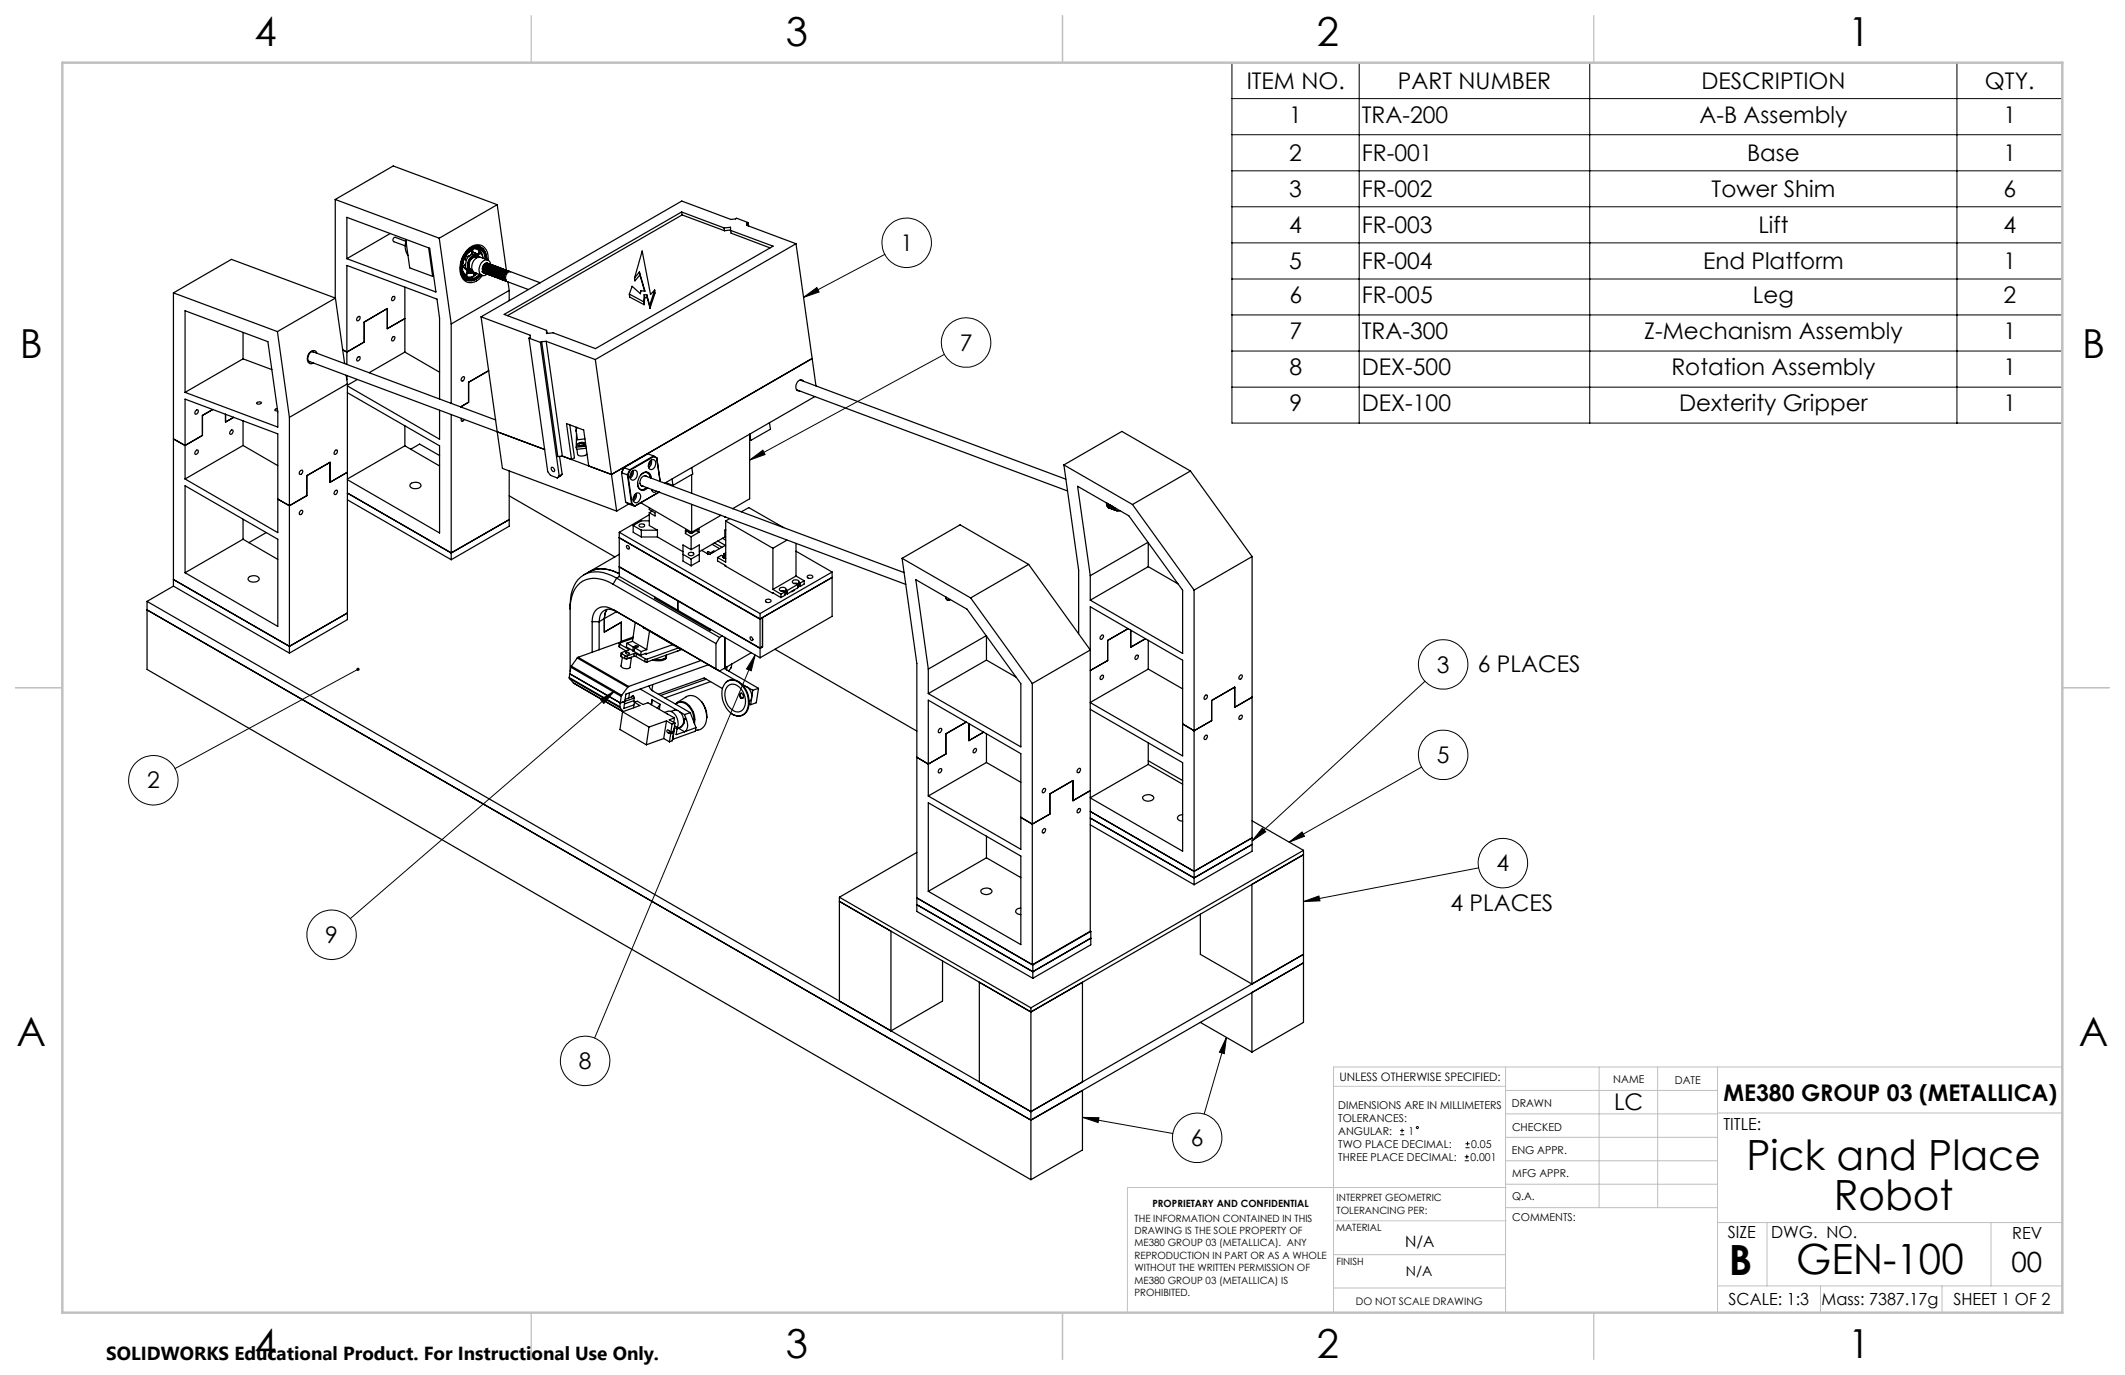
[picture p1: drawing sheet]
<svg xmlns="http://www.w3.org/2000/svg" width="432mm" height="279mm" viewBox="0 0 432 279" stroke-linecap="round" stroke-linejoin="round" font-family="sans-serif">
<g fill="none" stroke="#000" stroke-width=".25">
<path d="M35.2 59.5v59.6M35.2 59.5l21.2 7.9M35.2 59.5l11.8-6.8 21.2 7.9M68.1 40.5l21.2 7.9M68.1 40.5v20.1M68.1 40.5l11.8-6.8 21.1 7.9M70.5 44.2l16.8 6.2 1.3 8.9-18.1-6.7zM79.3 47.4l-8.8 5.2M82.3 58.3v13.2M82.4 48.6l.9 5.8 4.6 1.8M82.5 48.9l-.1 .3a3.2 3.2 0 0 0 .5 2.7M82.5 49l-2.2-.8a.51 .51 0 0 0-.4 .4 .51 .51 0 0 0 .1 .5l2.3 .9"/>
<path d="M87.1 50.4l.8 5.8M88.1 56l-.2 .2M89.3 48.4l2.4 17.4M94 54.1h.1M94.1 54v.1M94.1 55.3l.2 .5M94.1 54.3a.79 .79 0 0 1 .7 .7M94.1 54.3l.4 .3a.72 .72 0 0 1 .4 .7 .72 .72 0 0 1-.5 .7v-.4l-.3-.4M94.1 54.1l-.1 .1M94.1 54.1v.2M94.1 54.3l-.2 .1M94.2 53.1l-.1 .5"/>
<path d="M94.5 52.4a1.04 1.04 0 0 1-.5 1.6M94.5 53.7v.3a1.23 1.23 0 0 0 1.1 1.2M94.5 55.9l-.1 .1M94.5 55.9l.3 .2M94.7 55.8l-.2 .1M94.7 56.3h.1M94.7 56.2l.7 .3M94.8 56.9l.2 .1M94.8 56.1l-.2 .1M94.8 54.9h.2l-.1 .1M94.8 56.9l.1 .1M94.9 55.4h.1"/>
<path d="M94.9 55.5h.1l-.2 .6M94.9 55.4v.1M94.9 57h.1M95 52.1l.3-.1-.6 .9M95.1 50.8a2.02 2.02 0 0 1 2.3-.7 2.02 2.02 0 0 1 1.4 1.8l.1 .8a2.12 2.12 0 0 0-2.5-2.5 4.6 4.6 0 0 0-2.1 6 1.85 1.85 0 0 0 2.9 .2l.5-.5a2.37 2.37 0 0 1-3.2 .8 3.9 3.9 0 0 1-.1-4.9zM95.3 53.8a.95 .95 0 0 0 .7 1.1l-.5-.3M95.4 51.1l-.1 .1M95.6 50.9l-.5 .5M95.7 51.8a1.2 1.2 0 0 1 1.1 .1M95.7 50.8a.93 .93 0 0 1-.1 1.1 .93 .93 0 0 1-1 .2l-.2 .3M95.8 50.8v.4M95.8 51.5h.1"/>
<path d="M95.8 51.2h.1M95.8 51.5l.2 .2M95.9 56.3l-.3 .1M96 51.2l1 .4-.4 .2M96 51.2l1.1 .4h-.2M96 51.2h-.2M96 55.2l.1 .1-.2 .2-.9-.1M96 50.7l.1-.1-.1 .6h-.2M96.1 55.2l.1 .2-.2 .1-1.1-.1M96.3 55.5l-.1-.2 .1 .2a.69 .69 0 0 1-.2 .7 .69 .69 0 0 1-.8 .1l-.5-.1M96.3 55.7h.1M96.5 50.5l.7 .3a.44 .44 0 0 1 0 .8h-.1"/>
<path d="M96.6 55.5l-.4 .4 .1-.2M96.6 55.5h.1M96.6 55.5l-.3 .2M96.7 50.3a2.03 2.03 0 0 1 2 2.4M96.7 52.3l.2 .1-.5-.2-.7 .5M96.8 51.7l.1 .2M96.8 51.7h.1M96.8 51.9h.1M96.9 52.1a1.45 1.45 0 0 0-1.8 1.4 1.23 1.23 0 0 0 .7 1.6M96.9 51.6l.1 .3M96.9 55.6a2.35 2.35 0 0 1-2 .9M96.9 51.9l.4 .3"/>
<path d="M96.9 51.9h.1M97 51.6l.2 .2M97 52.3a1.36 1.36 0 0 0-1.7 1.5 .98 .98 0 0 0 .7 1.2M97 51.8l.4 .4M97 51.8v.1M97.1 51.6h.1M97.1 51.6l.1 .2M97.1 56.3a2.01 2.01 0 0 1-2.3 .3M97.1 51.8h-.1M97.2 50.3a2.22 2.22 0 0 1 1.6 2.4 1.96 1.96 0 0 0-2.6-2.3 4.2 4.2 0 0 0-1.6 6 1.84 1.84 0 0 0 2.6-.1M97.2 52.3a1.16 1.16 0 0 0-1.8 .9 1.27 1.27 0 0 0 .7 1.9M97.3 52.2a1.05 1.05 0 0 0-1.8 .2 2.12 2.12 0 0 0-.1 2.7l.8 .1"/>
<path d="M97.3 50l.2 .1h-.1M97.3 50.8l-.2-.4a2.01 2.01 0 0 1 1 1.6M97.4 50.1a2.65 2.65 0 0 0-2.9 1.4 4.3 4.3 0 0 0-.2 5.1l.6 .4M97.4 50v.1M97.4 50.9l.2 .5-.1 .1zM97.5 55.8a2.05 2.05 0 0 1-3 .5M97.5 51.5l-.3 .3M97.6 55.8l-.4 .5zM97.6 55.8l-.5 .5M97.6 51.5l.4 .3 .2 .7M97.9 55.2l.4 .2M98.2 55.4h.1"/>
<path d="M98.6 52.6a1.86 1.86 0 0 0-1.1-2 1.86 1.86 0 0 0-2.2 .6 3.9 3.9 0 0 0-.7 5 1.92 1.92 0 0 0 2.8-.4M99 55.7a.99 .99 0 0 1-1.1 .3M99 53.5a1.12 1.12 0 0 0-.9 .8 1.12 1.12 0 0 0 .4 1.2h-.1M99 53.4l.1 .1M99.1 52.8l-1.5-.5a1.82 1.82 0 0 0-1.7 2.3l.3 .6 .2 .2 1.5 .6M99.2 53.6l-.1-.1a1.15 1.15 0 0 0-1 .7 1.15 1.15 0 0 0 .3 1.3h.2M99.2 52.9a2.5 2.5 0 0 0-2.4-3.2 4.5 4.5 0 0 0-3.3 4.2 2.77 2.77 0 0 0 1.9 3.5 3.1 3.1 0 0 0 2.6-1.4M99.3 53.6a1.15 1.15 0 0 0-1 .8 1.15 1.15 0 0 0 .5 1.2M99.3 55.8h.1M99.5 53.7l-.1-.1a1.09 1.09 0 0 0-1 .8 1.09 1.09 0 0 0 .5 1.2M99.7 53.7a1.14 1.14 0 0 0-1 .8 1.14 1.14 0 0 0 .4 1.2M99.7 53.7a.99 .99 0 0 0-.9-.9 .99 .99 0 0 0-1 .7 1.75 1.75 0 0 0 .1 2.5"/>
<path d="M99.8 53.8l-.1-.1a1.12 1.12 0 0 0-.9 1.8l.4 .2M99.9 53.8a1.12 1.12 0 0 0-1 .8 1.12 1.12 0 0 0 .4 1.2M99.9 56.1h.1M99.9 53.8h.1M100.1 53.9l-.1-.1a1.1 1.1 0 0 0-1 .6 1.1 1.1 0 0 0 .1 1.2l.4 .2M100.2 56.2h.1M100.3 53.9a1.12 1.12 0 0 0-1.1 .8 1.12 1.12 0 0 0 .5 1.3M100.4 54l-.1-.1a1.07 1.07 0 0 0-1 .9 1.07 1.07 0 0 0 .5 1.2M100.5 54a1.14 1.14 0 0 0-1 .8 1.14 1.14 0 0 0 .4 1.2M100.6 54.1v-.1a1.13 1.13 0 0 0-1 .8 1.13 1.13 0 0 0 .3 1.2l.2 .1M100.8 54.1a1.13 1.13 0 0 0-1 .8 1.13 1.13 0 0 0 .4 1.2M101 54.2a1.07 1.07 0 0 0-1.2 .7 1.07 1.07 0 0 0 .4 1.3h.2"/>
<path d="M101 41.6l-11.7 6.8M101 41.6l1.9 13.4M101.1 54.3a1.11 1.11 0 0 0-1 .8 1.11 1.11 0 0 0 .4 1.2M101.1 54.2v.1M101.2 54.3a1.09 1.09 0 0 0-1.1 .8 1.09 1.09 0 0 0 .6 1.2M101.4 54.4a1.11 1.11 0 0 0-1 .8 1.11 1.11 0 0 0 .4 1.2M101.4 54.3v.1M101.5 54.4a1.15 1.15 0 0 0-1 .7 1.15 1.15 0 0 0 .3 1.3h.2M101.7 54.5a1.12 1.12 0 0 0-1 .8 1.12 1.12 0 0 0 .4 1.2M101.8 54.5a1.09 1.09 0 0 0-1.1 .8 1.09 1.09 0 0 0 .6 1.2M102 54.6a1.14 1.14 0 0 0-1 .8 1.14 1.14 0 0 0 .4 1.2M102 56.8h.1"/>
<path d="M102 54.6h.1M102.1 54.6a1.06 1.06 0 0 0-1.1 .8 1.06 1.06 0 0 0 .6 1.2M102.3 56.9h.1M102.3 54.7a1.14 1.14 0 0 0-1 .8 1.14 1.14 0 0 0 .4 1.2M102.4 54.8v-.1a1.12 1.12 0 0 0-1 .6 1.12 1.12 0 0 0 0 1.2l.4 .2M102.6 57h.1M102.6 54.8a1.12 1.12 0 0 0-1 .8 1.12 1.12 0 0 0 .4 1.2M102.6 56.9l.3 .1a1.19 1.19 0 0 1 .9-1.8l6 2.3M102.7 54.9v-.1a1.07 1.07 0 0 0-1.1 .8 1.07 1.07 0 0 0 .6 1.2M102.8 56.8l-.2 .1M102.9 54.9a1.14 1.14 0 0 0-1 .8 1.14 1.14 0 0 0 .4 1.2M103 55l-.1-.1a1.13 1.13 0 0 0-.9 .8 1.13 1.13 0 0 0 .3 1.2h.1"/>
<path d="M103.2 55a1.13 1.13 0 0 0-1 .8 1.13 1.13 0 0 0 .4 1.2M103.2 55h.1M103.2 57.3l.3 1.7M103.3 55.1v-.1a1.13 1.13 0 0 0-1.1 .8 1.13 1.13 0 0 0 .4 1.2l.1 .1M103.5 59v2.1M103.5 59l-11.8 6.8M103.5 55.1a1.12 1.12 0 0 0-1 .8 1.12 1.12 0 0 0 .4 1.3l4.5 1.6M103.6 55.2l-.1-.1a1.14 1.14 0 0 0-.9 1.8M127.9 59.8l.1 .6 2.9 1.5M127.9 59.8l2.9 1.5M128.9 56.5l1.6-5.5 1.7 8.8 .8-.9M129.9 55.3l1.2 3.9-.9-.1-.1 .6-1.7-1.5-.5 1.6"/>
<path d="M129.9 55.3l-1 1.2M129.9 55.3l.1 .6M130 55.9l-1 1.2-.1-.6M130 55.9l1 3.3M130.9 59.9h.5M130.9 59.9l-.1 1.4M130.9 59.9l.1 .6M131.4 59.9l.6 2.2M131.4 59.9l.1 .6M133 58.9l.1 .6-1 3.1M133 58.9l-1 3.2M138.5 43.1l8.6 3.2"/>
<path d="M138.5 43.1l-36.1 20.8 8.7 3.2M138.5 43.1l.1 .6M138.6 43.7l8.6 3.2M138.6 43.7l-35.5 20.4M147.1 46.3l1.3-.1v.6M147.1 46.3l.1 .6M148.4 46.8l8.7 3.2-36.1 20.8-8.6-3.2-1.3 .2v-.7M148.4 46.7l-1.2 .2M148.4 46.8l.2 .6 7.9 3M151.8 45.4v.4l9.9 3.7M151.8 45.4v.4M152 45.2l-2.3-.9-1.2 .3-10-3.7-40.7 23.5"/>
<path d="M152 45.2l-.2 .2M152 45.2l.1 .7M161.7 49.5l-40.7 23.6M161.7 49.5l4.1 28.9M37.6 63.1l16.8 6.3 2 14.3v3.1l-18.8-7.1zM49.4 72.9l-11.8 6.8M49.4 72.9l5.8 2.2M49.4 67.6v5.3M56.4 67.4l2.4 17.4M62.8 73.4l38.2 14.3M63.6 71.5l37.1 13.8M63.7 71.5a1 1 0 0 0-1.2 1.1l.1 .6 .3 .3"/>
<path d="M64.4 71.8a.81 .81 0 0 0-.7-.6 .81 .81 0 0 0-.8 .5 1.43 1.43 0 0 0 .1 2.2l.7-.1M68.2 60.6l-11.8 6.8M68.2 60.6l1.8 13.3M70.3 76.3l.3 1.7M70.5 74v-20.1l18.3 6.9 .5 3.9v16.4M70.5 76.3v.9M70.6 78v47.9l-11.8 6.8M70.6 78l-11.8 6.8M70.6 79.8l18.7 10.8v17.7l-18.7-10.8M70.6 78.4l18.7 10.9v-5.9M72.6 64.6l.4-.3a.47 .47 0 0 1 .1 .6 .47 .47 0 0 1-.6 .2zM72.6 77.1l-2 1.2"/>
<path d="M72.8 72.5h.2a.45 .45 0 0 1 .1 .6 .45 .45 0 0 1-.6 .1l.1-.4zM79.8 60.4l.2-.2a.45 .45 0 0 1 .2 .6 .45 .45 0 0 1-.6 .2zM79.9 68.4h.1a.47 .47 0 0 1 .2 .6 .47 .47 0 0 1-.6 .2l.1-.5zM82.3 64.7l-3.6 2.1v-4.1l-4.7 2.7v4.1l-3.5 2-.9-.5M82.3 71.5l-7.3 4.2M82.3 71.5l7 4.1M91.7 65.8v16.2M93.9 76.7l.3-.2a.47 .47 0 0 1 .1 .6 .47 .47 0 0 1-.6 .2zM97.8 64.4l9.9 3.7v.5l-.2 .1M97.8 64.4l3.2 23.3M99.3 75.3l-4.1 2.4v4l-1.6 1M107.5 68.7l2.3 .9"/>
<path d="M107.5 68.7l3.8 27.1 .6 .8 1.3 .5M109.8 69.6l3.8 27.1M110.1 69.4l-.3 .2M110.1 69.4l3.2 23.4 1-.1M111 69.4l10 3.7M111 69.4h-.9M111 69.4l3.3 23.3M111.1 67.1l.1 .7M121 73.1l3.2 23.3M130.8 61.3l.1 .6M131 60.5l-.1 1.4M131 60.5h.5"/>
<path d="M131.5 60.5l.6 2.1M132 62.1l.1 .5M161.9 79.2l55 20.6M162.6 77.2l54 20.2M163.2 77.4a.77 .77 0 0 0-.8-.2 .77 .77 0 0 0-.5 .7 .93 .93 0 0 0-.2 1 .93 .93 0 0 0 .8 .5M165 72.8l-40.8 23.6M37.6 81.1l18.8 7.1v20l-18.8-10.9zM37.6 98.7l18.8 10.9v17.7l-18.8-10.9zM39.8 83.4l.3-.1a.47 .47 0 0 1 .1 .6 .47 .47 0 0 1-.6 .2zM39.8 91.6l.3-.2a.47 .47 0 0 1 .1 .7 .47 .47 0 0 1-.6 .2zM43.2 83.2l-2.1 1.2v4.1l-3.5 2-2.4-1.3M45.8 84.2v1.6l1.7-1"/>
<path d="M47 87.4l.2-.1a.47 .47 0 0 1 .1 .6 .47 .47 0 0 1-.6 .3l.1-.5zM49.4 85.5v5M49.4 90.5l-11.8 6.8M49.4 90.5l7 4.1M52.2 81.8l.4-.1h.5a.49 .49 0 0 1-.4 .4 .49 .49 0 0 1-.5-.3zM56.4 83l-.6 .3 .6 .2M58.8 84.8v47.9M61 95.7l.3-.2a.46 .46 0 0 1 .1 .6 .46 .46 0 0 1-.6 .2zM68.1 91.6l.3-.2a.47 .47 0 0 1 .1 .6 .47 .47 0 0 1-.6 .3zM68.1 99.8l.3-.2a.47 .47 0 0 1 .1 .6 .47 .47 0 0 1-.6 .2zM70.6 96l-3.5 2v-4.1l-4.8 2.8v4l-3.5 2.1-2.4-1.4M82.3 86.5v4.1"/>
<path d="M82.3 90.6l-11.7 6.7M82.3 90.6l7 4.1M83.4 98.4a1.4 1.4 0 0 1 2.1 .2 1.35 1.35 0 0 1-2.2 .2zM83.4 91.3l1.9-1.1 4 2.4M91.7 84.2v29.5M93.8 85v.6l.3-.1 .2-.3M101 87.7l9.7 3.6M101 87.7l1.1 7.5 23.2 8.7M103.5 95.7v11.2l-11.8 6.8M112 95a.52 .52 0 0 1 .6 .3 .52 .52 0 0 1-.1 .5l-.5-.4zM113.6 96.7l-.4 .4M113.7 92.7l.5 3.7"/>
<path d="M114.2 96.4l-.6 .3M114.2 96.4l-1 .7M114.3 92.7l9.9 3.7M115.8 86.3l.9 6.7-.6 .4-1-7.3 3.5 1.3 1 7.3 4.6 1.7M117.1 87.6l.2 1.8 1.6-.2M117.1 90.9l.1 .4 1.9-.2M117.1 86.8v.8M117.2 88.1l-.1 2.8M117.2 91.3l.2 1a1.39 1.39 0 0 0 1.9 0M117.2 86.9l-.1 .7M117.3 90.2l.8-.3 .6 .1 .2 .2a1.06 1.06 0 0 1-1.6 .2zM117.7 90.2a.53 .53 0 0 1 .9 .1 .52 .52 0 0 1-.5 .3 .52 .52 0 0 1-.4-.4z"/>
<path d="M118.3 90.5h-.3M119.1 90.7l-2 .2M124.2 96.4l1.1 7.5M126.3 96.1l1.2 .4M126.3 96.1l.8 6M126.8 95l-.5 1.1M126.8 95l1.2 .5M127.5 96.5h.1M127.5 96.5l.8 6M127.6 96.5l.8 5.9M128 95.5l-.5 1M128 95.5h.1"/>
<path d="M128.1 95.5l-.5 1M128.3 96a.67 .67 0 0 1 .8-.4 .67 .67 0 0 1 .4 .8 .95 .95 0 0 1-1.2 1.1 1.18 1.18 0 0 1 0-1.5zM128.4 95.8l-.1 .6-.3 .4M128.7 95.6v.2a1.43 1.43 0 0 1-.6 1.4M129.6 98.1a1.08 1.08 0 0 0 .5 1.3 1.08 1.08 0 0 0 1.4-.3M130.1 96.6a1.1 1.1 0 0 1 1.3-.6 1.1 1.1 0 0 1 .8 1.1M130.2 98.6l53.8 20.1M130.3 98.7h.1M131 96.7l52.7 19.6M131.4 99.1a1.26 1.26 0 0 1-1.2 .4M131.5 96a1.02 1.02 0 0 1 .7 1.1M131.5 96.8a1.1 1.1 0 0 0-1.2 .3 1.1 1.1 0 0 0-.3 1.1 .64 .64 0 0 0 .7 .6"/>
<path d="M132.1 93.7l-.1 .6-.3 .4M132.2 93.6a.65 .65 0 0 1 .8-.1 .65 .65 0 0 1 .2 .8 .95 .95 0 0 1-1.2 1 1.31 1.31 0 0 1 .2-1.7zM132.4 97.2a1.16 1.16 0 0 0-.9-1.3 1.16 1.16 0 0 0-1.4 .7 2.22 2.22 0 0 0-.1 2.8 1.1 1.1 0 0 0 1.6-.2M132.4 93.5v.2a1.39 1.39 0 0 1-.6 1.3M132.4 99.4a.57 .57 0 0 0 .4 .6 .57 .57 0 0 0 .6-.2M132.6 99.5l-.2 .1M132.8 92.6l-4.8 2.9M132.8 92.6l.1 .2M132.8 92.6l-1.2-.4-4.8 2.8M132.8 92.6l.7 .4M132.9 92.8l.6 .3M132.9 92.8l-4.8 2.7"/>
<path d="M133.5 93.1l.6 4.7M133.5 93v.1M133.5 93l.7 4.9M135.3 98.1l1.4 .5M136.6 97.3l.1 1.3M140.5 96.4v3.8M140.6 95l.2 1.3-4.1 2.3M152.3 89.4l.2 .1M152.5 89.5l-.2-1.3v13.2l-3.4 1.9M156.4 85.9l.2 1.3-4.1 2.3M165.6 80.6l-30.5 17.6M216.2 94.5l3 21.4v12.9"/>
<path d="M216.2 94.5l13.9 8M216.2 94.5l11.8-6.8 13.9 8M241.9 95.7l-11.8 6.8M241.9 95.7l12.5 17.4M35.2 119.1l23.6 13.6M35.2 117.8l23.6 13.5 11.8-6.7M35.2 119.1l-5.3 3.1M49.4 105.5v4.1M49.4 109.6l-11.8 6.8M49.4 109.6l7 4.1M50.5 117.3a1.4 1.4 0 0 1 2.2 .3 1.35 1.35 0 0 1-2.3 .2zM54.1 108.2l-3.5 2.1"/>
<path d="M61 103.8l.3-.1a.48 .48 0 0 1 .1 .6 .48 .48 0 0 1-.6 .2zM70.6 101.6l21.1 12.1M70.6 100.2l21.1 12.2 11.8-6.8M103.5 100.8l21.5 12.4M119.7 116.2a6.5 6.5 0 0 1 6.1 .4M119.7 116.2l-1.1 .6M124.6 118.7a5.9 5.9 0 0 0-6.8-.2 6.5 6.5 0 0 0-1.9 5.2M124.6 118.7l20.9 12.1M125.3 117.5a7.2 7.2 0 0 0-6-1 5.8 5.8 0 0 0-3.4 5.4v14.5M125.3 117.5l-.7 1.2M125.3 117.5l20.9 12M125.8 112.6l-6.1 3.6"/>
<path d="M125.8 108.2v6.9l28.6 16.6M125.8 115.2v1.9M125.8 108.2l28.6 16.5M125.8 117.1l28.6 16.6M125.8 115.2l11.9 6.9M125.8 117.2l-.5 .3M125.9 109.3l28.5 16.5M125.9 115.2h-.1M127.1 102.1l1.2 .4M127.1 102.1l1.9 .8M127.4 110.8a.42 .42 0 0 1 .4 .3 .42 .42 0 0 1-.1 .5l-.4-.4zM127.8 102.4l-2.5 1.5"/>
<path d="M128.3 102.5l.7 .4M128.4 102.4l.6 .4M128.4 102.4l-.1 .1M128.7 106.8l1.6 .9M128.7 106.8v1.4l1.6 .9M129 100.5v.6l-.3 .3M129 102.8v.1M129.2 100.3a.64 .64 0 0 1 .8 0 .64 .64 0 0 1 .2 .8 1 1 0 0 1-1.3 1 1.22 1.22 0 0 1 .3-1.8zM129.3 100.2v.2a1.37 1.37 0 0 1-.6 1.4M129.9 106.6a.59 .59 0 0 1 .6-.2 .59 .59 0 0 1 .5 .5 .59 .59 0 0 1-.7 .2 .59 .59 0 0 1-.4-.5zM130.2 102.2l10.3 6M130.3 107.7v1.4"/>
<path d="M130.3 107.7h3.3M130.3 109.1h3.3M131.9 104.2v2.6l1.7 .9M131.9 103.2v.3l1.2 .7v.6l-1.2-.6M131.9 105.8h-1.6l-1.6 1M131.9 104.6l-6.1 3.6M132.5 103.9l-.6 .3M133.6 109.1l5.2 3M133.6 107.7v1.4M133.8 100l-4.8 2.9M133.9 100h.1M133.9 100l-4.9 2.8"/>
<path d="M138.8 112.6l1.6 1M139.3 108.4l1.1 .7M139.3 108.4v-.7l1.1 .7M139.5 107.9l-.2 .5M139.9 108.1l.3 .2M140 112.3l.4-.1a.39 .39 0 0 1 .6 .4 .39 .39 0 0 1-.6 .3l-.5-.2-.1-.1zM140.4 111.7l1.7-1v3.3l-1.7 1M140.4 108.1v.3M140.4 109.1v2.6M140.4 113.6v1.4M140.4 111.7l-1.6-1v3.3l1.6 1M140.5 102.5v5.7"/>
<path d="M141 108.1l-.3 .2M141.5 107.8l.5 .4M142 108.2l-1.6 .9M142 108.2v-.7l-1.6 .9M142.1 112.6l-1.7 1M142.6 111.8l1.3 .8M143.8 112.3v.2M144.7 110.6l1.5 .9M144.9 112.1l-.3 .1-.1 .3-.2-.2a.27 .27 0 0 0-.4-.2 .27 .27 0 0 0 0 .5M145.1 110.3l1.6 .9M145.2 112.1l-.3-.1-.2 .3M145.8 113.3v.7l1.7 1"/>
<path d="M145.8 109.9l1.6 .9M146.5 104.7l-6 3.5M146.8 109.4l.7 .3M146.9 113v.3l.6 .2M146.9 113l-.3-.1-.8 .4M146.9 113v.2M147.1 112.5l.3 .2M147.1 112.5v.7l.3 .2M147.2 113.3l-.2 .1M147.3 107.7v1.4M147.3 109.1l-5.2 3M147.3 107.7h.2"/>
<path d="M147.3 109.1h.2M147.3 105l.1 .1M147.4 112.7v.7M147.4 113.4h.1M147.4 114.9h-.2l9.9 5.7M147.5 110.8l-3.2 1.8h-.4M147.5 107.6l-.2 .1M147.5 105.9v8.3l-1.7-.9M147.5 105.9l9.6 5.5M147.5 112.7h-.1M147.5 112.3l-.4 .2M148.3 105.4l-.8 .5"/>
<path d="M150.6 104l1.6-.8 7 4M157.1 111.4v8.4M157.1 119.8l1.6 .9M159.7 119.8a.72 .72 0 0 0-.7-.5 .72 .72 0 0 0-.6 .5l.3 .3 .8 .2M159.7 119.8l.3 .2M159.7 119.8v.7l.3 .2M159.9 109.7l-2.8 1.7M160 120v.7M161.3 119.9l.1 .1-.6 .2M161.3 118.6l.5-.1 .5 .3M161.7 110.4v6.7M161.7 117.1l-4.6 2.7"/>
<path d="M161.7 117.1l1.7 .9M161.7 112l7.4 4.2M162.1 118.7l-2.1 1.3M162.1 118.7v.8l-2.1 1.2M162.3 118.3l.1-.2a.79 .79 0 0 0-1.4 .2 .74 .74 0 0 0 .9 .3l.2 .1M162.3 118.3l.3 .2M162.3 118.3v.7l.3 .1M162.5 119.1l-.4 .2M162.6 118.5v.6M163.4 118l-.8 .5M163.4 118v.7l-.8 .4M164 117.1a.59 .59 0 0 1 .7-.3 .59 .59 0 0 1 .4 .5 .61 .61 0 0 1-.6 .3 .61 .61 0 0 1-.5-.5z"/>
<path d="M169.1 117.3l-14.7 8.5v-1.1M169.1 116.2l-14.7 8.5M169.1 116.2v9l-14.7 8.5M183.3 113.5l3 21.3v50.4l23.6 13.6M183.3 113.5l13.9 8M183.3 113.5l11.8-6.9 13.9 8.1M209 114.7l-11.8 6.8M209 114.7l12.5 17.4M221.5 117v5M221.5 117l-2.5-18.2 10.4 6 10.9 15.1v12.9l-18.8-10.8M224.8 102.2a.94 .94 0 0 0 .5 1M224.9 102.3a1.03 1.03 0 0 0 .6 1"/>
<path d="M224.9 102.2a.91 .91 0 0 0 .7 1.1M225.1 102.4a.97 .97 0 0 0 .7 1M225.1 102.4a.84 .84 0 0 0 .6 .9M225.2 103.2h.1M225.2 103.2h.2M225.4 102.6a.87 .87 0 0 0 .5 .8M225.4 102.5l.3 .8 .4 .1M225.6 103h.1M225.6 102.6l.1 .4 .4 .5M225.6 102.7a.78 .78 0 0 0 .7 .8M225.7 103.3h.1M225.8 102.7a.81 .81 0 0 0 .6 .9"/>
<path d="M225.9 102.8a.72 .72 0 0 0 .7 .8l-.4-.4-.1-.3M226.1 103.5h.1M226.1 102.9l.3 .7 .4 .1M226.3 103.1a.79 .79 0 0 0 .7 .7M226.6 103.2a.69 .69 0 0 0 1 .6M226.6 103.7h.1M230.1 102.5l12.5 17.4M233.3 110.2l-11.8 6.8M233.3 110.3v4.8M233.3 115.1l-11.8 6.9M233.3 115.1l6.1 3.5M242.6 119.9v59.9"/>
<path d="M254.4 113.1v59.9l-11.8 6.8M254.4 113.1l-11.8 6.8M29.9 122.2v13.8l179.6 103.7M29.9 123.9l179.6 103.7M29.9 122.2l179.6 103.7M115.7 137.7v.2M115.7 137.7l10.2 5.9M115.7 137.9l10.3 5.9M115.7 137.9l.8 .9M115.8 136.9l10.2 5.9M115.8 136.9l-.1 .8M116 135.6l10.2 5.9"/>
<path d="M116 135.6l-.2 1.3M116.1 135.4l-.1 .2M116.1 135.4l10.2 5.9M116.5 138.8h.1M116.5 138.8l10.1 5.8M117.3 133.7l-1.2 1.7M117.3 133.7l10.3 5.9M117.5 133.6l-.2 .1M117.5 133.6l10.2 5.9M120.3 126.3v6.2M120.3 126.3h1.4M121.7 126.3v5.7"/>
<path d="M122.8 125.7l-1.1 .6M122.8 125.7v2.7l3.5-2v4M123.4 123.8a2.83 2.83 0 0 0-.6 1.9M124.6 123.9a2.6 2.6 0 0 0-3-.3 2.6 2.6 0 0 0-1.3 2.7M124.6 123.9l24.7 14.2M124.6 123.9l.7 .4M125.3 124.3a2.17 2.17 0 0 0-2.5-.3 2.17 2.17 0 0 0-1.1 2.3M125.3 124.3l-2.5 1.4M125.8 130.7l.1 .8M125.9 131.5l1.3 .8M125.9 130.9l1.8 1M125.9 130.9v.6"/>
<path d="M126.2 132.7l-.1 .6 .1 .1M126.2 133.4l.7 .4M126.3 132.8l.7 .4M126.3 132.8l-.1 .6M126.3 130.3l-8.8 3.3M126.5 133.6l-.3 1.7a1.28 1.28 0 0 0 1.8 .3l.3-2M126.9 133.8l.5 .1M127 133.2l.5 .1M127 133.2l-.1 .6M127.1 132.6a.47 .47 0 0 1 .8 .3 .47 .47 0 0 1-.8-.3zM127.4 130.7l1.3 .8M127.4 130.7l-.1 .7 1.3 .8"/>
<path d="M127.5 133.3l-.1 .6M127.6 139.6l-1.3 1.7M127.7 131.9v.2l-1.5 .5 .1 .2M127.7 131.9v.2M127.7 139.5l-.1 .1M128.3 133.6l-.6 .1M128.5 130.3l2.9 1.7M128.5 130.3l-1.1 .4M128.6 132.2l.3 .2M128.6 129.7l-2.7 1h-.1l.1 .2M128.6 129.5l-2.3 .8M128.7 131.5l-.1 .7"/>
<path d="M128.7 132.2v.1M128.8 133.4h.5M128.8 133.4l-1.4 .5M128.9 132.8l.4 .1M128.9 132.8l-1.4 .5M128.9 132.8l-.1 .6M128.9 132.4l1.3 .7M128.9 132.1l-.3 .1M129 131.6l1.3 .8M129 131.6l-.1 .8M129 131.3a.36 .36 0 0 1 .4-.1 .36 .36 0 0 1 .3 .3l-.7 .1M129 131.3l-.3 .2"/>
<path d="M129 131.3v.3M129.1 126.5l-.6 3.8M129.3 133.4l1.7 1M129.3 132.9l1.8 .9M129.3 132.9v.5M130.3 132.4l-.1 .7M130.7 127.4l.1 .2M130.8 127.6l7.3 4.2M130.8 127.5v.1M131 134.4l.5 .1M131.1 133.8l.5 .1M131.1 133.8l-.1 .6"/>
<path d="M131.3 132.9v-.1l-1.1 .3M131.4 132l-1.1 .4M131.6 133.9l-.1 .6M131.9 139.3l.3 .7 .5 .4 7.6 4.4M132 128.3l-.6 3.7M132.6 139.1l-.1 1.2M133.1 121.3v.3l11.2 6.5M135 133.8l-1.1 .4-1.1-.1M135.3 133.5v.4M135.3 133.7v.1M135.4 133.2v.1a.98 .98 0 0 1-1.3 1l-1.5-.2M135.4 133.1v.3a2.15 2.15 0 0 1-2.5 .6"/>
<path d="M136.6 130.9v.1M136.7 131l-5.4 1.9-.2-.1M137.7 122.1l16.7 9.7M137.7 122.1v1.9M137.8 122.1h-.1M137.8 132.3h-.2M137.9 131.7l-6.3 2.2M138.1 131.8l.5 .2M138.1 131.7v.1M138.6 132l-7.1 2.5M142.5 134.2l-14.8 5.3M143.5 138l-9.3 3.3"/>
<path d="M144 135.1l-16.8 5.9-.2 1.5M144.3 127.8v.3M144.4 138.5l-9.3 3.3M144.5 127.9l-.2 .2M145.5 130.8v5.2l.7 .3 1.1-.6M146.2 129.5l-.7 1.3M146.8 129.2l-.6 .3M146.8 139.9l-3.7-2.1-9.3 3.3M147.1 135.8l7 4.1M147.3 129.5v6.2M147.4 138.8a2.27 2.27 0 0 1 3.5 .7 4.4 4.4 0 0 1 .3 5.6 2.28 2.28 0 0 1-3.1-.6 4.6 4.6 0 0 1-.7-5.7zM147.5 138.7a2.34 2.34 0 0 1 3.6 .7 4.9 4.9 0 0 1 .6 5.3 1.89 1.89 0 0 1-2.4 .6"/>
<path d="M147.7 135.5l-.1 .6M147.9 139.4a2.04 2.04 0 0 1 3.1 1.1 3.1 3.1 0 0 1-.3 3.9 2.26 2.26 0 0 1-3-1.5l-.2-.6a2.99 2.99 0 0 1 .4-2.9zM148.7 134.9l-.1 .7-.5 .7M150.7 139l2.3 1.3M151.1 139.5a1.89 1.89 0 0 1 1.2 3.1M152.5 129.4a.37 .37 0 0 1 .5 .3 .37 .37 0 0 1-.3 .4l-.2-.2zM152.6 132.6l-5.3 3.1M154.1 139.9l-1.1 .4M154.1 139.9l-.4 2.9-1.2 .4M154.4 125.8v5.9M154.4 131.8v1.9M154.9 125.5l-.5 .3"/>
<path d="M154.9 131.4v.1M154.9 131.4l-.5 .3M154.9 125.5v6M154.9 131.5l-.5 .3M155.6 122a.59 .59 0 0 1 .6-.3 .59 .59 0 0 1 .4 .5 .59 .59 0 0 1-.6 .3 .59 .59 0 0 1-.4-.5zM157.1 120.6v-.1l1.6 .9M157.1 120.5v.1M157.5 131.9l28.8 16.7M158.7 120.1l.5-.1 .5 .3M158.7 120.7v.7M159.5 120.3v.7l-.8 .4M159.5 120.3l-.8 .4"/>
<path d="M159.8 120.6l-.3 .2M188.6 136l-2.5-18.2 10.4 6 10.9 15.1v12.9l-18.8-10.9M188.6 136v4.9M192.2 121.3a.57 .57 0 0 0 .2 .6 .57 .57 0 0 0 .7-.1 .56 .56 0 0 1-.7 .1 .56 .56 0 0 1-.2-.6zM192.4 121.9h.1M197.2 121.5l12.6 17.4M200.4 129.2l-11.8 6.8M200.4 129.3v4.8M200.4 134.1l-11.8 6.8M200.4 134.1l6.1 3.5M209.8 138.9v57.1l11.7-6.8M221.5 132v-8.7l18.8 10.9v19.4l-18.8-10.8 11.8-6.8"/>
<path d="M221.5 132.1v57.1M221.5 132.1l-11.7 6.8M223.6 137.5l.4-.3a.45 .45 0 0 1 .1 .6 .45 .45 0 0 1-.5 .2zM223.9 129h.1a.49 .49 0 0 1 .2 .6 .49 .49 0 0 1-.6 .3v-.4zM229.2 127.7l-4.1 2.4v4.1l-3.6 2M229.8 128.1v3.4l3-1.7M230.8 133.2l.3-.1a.47 .47 0 0 1 .1 .6 .47 .47 0 0 1-.6 .2zM233.3 136l7 4M233.3 130.1v5.9M252.1 137.2l.1-.1a.48 .48 0 0 1 .1 .6 .48 .48 0 0 1-.6 .2v-.3zM125.9 143.6l.1 .2M126 143.8l.6 .8"/>
<path d="M126 142.8l-.1 .8M126.2 141.5l-.2 1.3M126.3 141.3l-.1 .2M126.5 144.6l5.4 3.1M126.5 144.6l-.5 3.6 5.3 3.1M127 142.5l-1 .3M127 142.5l-.2 1.5 2-.8M127.9 140.8l-.1 1M128.4 141.6a.28 .28 0 0 1 .4-.1 .28 .28 0 0 1 .1 .4M128.4 141.6l.3-.1-1.7 .6M128.4 141.6h.1M128.8 142.4l-1.9 .7"/>
<path d="M128.8 142.4l.3 .2M128.9 141.9l-.1 .5M128.9 141.9l-1.9 .6M128.9 142.7l.6-.2 1.1 .7 1.1-.4 5.4 3.1M128.9 142.7l1.1 .7-3.5 1.2M128.9 142.7l-.2 1.1M130.1 140l7.4 4.3M131.9 147.7l-.6 3.6M132.5 142.2l-.1 1M132.5 142.2l1.6 .9M132.5 142.2l-.2 1M134.1 143.1l-.5 .8"/>
<path d="M134.1 143.1l-.1 1M134.9 150.1l-3.6 1.2M134.9 150.1l1.1 .6M135.1 144.7a1.69 1.69 0 0 1 2.5 1.2 2.52 2.52 0 0 1 0 2M135.4 146.5l1.2 .6M135.4 146.5l-3.5 1.2M135.4 146.5l-.5 3.6M135.9 148.9l.4 .2M136.3 149.1l-.3 1.6M136.3 144.6a1.61 1.61 0 0 1 2.5 1.2 1.58 1.58 0 0 1-1.2 2.2M136.4 148.7h.1M136.5 148.7l.3 .2"/>
<path d="M136.6 147.1l-.3 1.7-.6-.5a.32 .32 0 0 0-.2 .4 .32 .32 0 0 0 .4 .2M136.7 150.1v.1M136.7 150.1h.1M136.7 150.1l.1 .1M136.7 148.7l-.1 .1M136.8 148.6l-.1 .2M136.8 148.9l-.2 1.6-.6 .2M136.8 148.9l-.5 .2M137 148h.1M137.1 145.9l-1.1 .4 1.2 .6M137.1 145.9l-.2 .9M137.1 148l-.4 2.1"/>
<path d="M137.1 147.5l.5 .3M137.2 146.9l-.6 .2M137.2 146.9l-.3 1.7-1 .3M137.3 143.1a1.92 1.92 0 0 1 3 .6 4.1 4.1 0 0 1 .8 3.4M137.3 143.1a1.91 1.91 0 0 1 3 .9 4 4 0 0 1 .7 2.8M137.4 149.2l.1 .1M137.6 142.8l1.8-1.2a2.37 2.37 0 0 1 3.2 1.1 4.2 4.2 0 0 1 .3 5 1.97 1.97 0 0 1-1.6 .7M137.6 147.8l-.5 .2M137.6 147.8l-.2 1.4M137.9 148l1.2 .7M137.9 148l-.3 .1M138.1 147.9l-.1-.1v.2"/>
<path d="M138.1 147.8l.1 .1M138.1 144.7l1 .5M139.1 146a1.83 1.83 0 0 1-1.2 2M139.1 146l.4 .2M139.1 146l-.2 1.1M139.1 148.7l-1.6 .6M139.1 145.2l.4 1M139.5 146.2a1.91 1.91 0 0 1-.4 2.5M140.3 144.8l1.1 3M140.3 144.8l-1.2 .4M141.4 147.8l-2.3 .9M141.4 147.8l-.1 .8-4.5 1.6"/>
<path d="M142.6 142.6a5.2 5.2 0 0 1 1.1 3.2M148.5 144.9l.8 .5M150.4 140.9a.52 .52 0 0 1 .6 .4 .52 .52 0 0 1-.3 .6l-.4-.4zM150.6 140.9h.1M150.6 140.9a.51 .51 0 0 0-.1 .6 .51 .51 0 0 0 .5 .3M151 141.8h.1M152.2 143.1l.3 .1M153 140.3l-.5 2.9M188.6 142.3l18.8 10.8v19.5l-18.8-10.9zM190.9 156.3l.2-.1a.45 .45 0 0 1 .1 .6 .45 .45 0 0 1-.5 .2zM191 148h.1a.49 .49 0 0 1 .2 .6 .49 .49 0 0 1-.6 .3v-.4zM196.4 146.7l-4.2 2.4v4.1l-3.6 2.1-2.3-1.4"/>
<path d="M196.9 147v3.5l3-1.7M197.9 152.2l.3-.1a.48 .48 0 0 1 .1 .6 .48 .48 0 0 1-.6 .2zM200.4 154.9l-11.8 6.8M200.4 154.9l7 4.1M200.4 149.1v5.8M219.1 156.3l.2-.2a.47 .47 0 0 1 .2 .6 .47 .47 0 0 1-.6 .2zM221.5 144.1l18.8 10.9v18l-18.8-10.9M233.3 154.6l7 4M233.3 150.9v4.4M233.3 155.3l-11.8 6.8M233.3 155.3l7 4M244.9 149.5l.2-.1a.47 .47 0 0 1 .2 .6 .47 .47 0 0 1-.6 .2z"/>
<path d="M244.9 141.4l.2-.2a.47 .47 0 0 1 .2 .6 .47 .47 0 0 1-.6 .2zM252 145.5l.2-.2a.46 .46 0 0 1 .1 .6 .46 .46 0 0 1-.6 .2zM254.4 141.7l-3.5 2v-4.1l-4.7 2.7v4.1l-3.6 2.1-2.3-1.4M186.3 173.2l-15.7 9.1M188.6 163.1l18.8 10.9v17.9l-18.8-10.8zM200.4 169.9v4.4M200.4 174.3l-11.8 6.8M200.4 174.3l7 4M212 168.5l.3-.2a.47 .47 0 0 1 .1 .6 .47 .47 0 0 1-.6 .3zM212 160.3l.3-.1a.47 .47 0 0 1 .1 .6 .47 .47 0 0 1-.6 .2zM219.1 164.4l.2-.1a.45 .45 0 0 1 .2 .6 .45 .45 0 0 1-.6 .2zM221.5 166.2l21.1 12.2 11.8-6.8"/>
<path d="M221.5 167.6l21.1 12.2M221.5 164.9l21.1 12.2 11.8-6.8M221.5 160.7l-3.5 2v-4.1l-4.7 2.7v4.1l-3.5 2.1-2.4-1.4M232.2 161.9a1.45 1.45 0 0 1 2.3 .2 1.27 1.27 0 0 1-1.2 .7 1.27 1.27 0 0 1-1.1-.7zM240.3 165.6h-.2a.75 .75 0 0 0-.8 .8l.4 .4 .6 .1M254.4 166.8l10.5 6M264.9 172.8v35l-10.5 6M264.9 172.8l-55.4 32M170.6 182.3l38.9 22.5M170.6 183.2l38.9 22.4M170.6 182.3v21.1l10.4 6.1M181 189.2v20.3"/>
<path d="M186.3 183.8l23.6 13.6 11.8-6.8M186.3 182.5l23.6 13.6M191.5 195.3v8.1l-10.5 6.1M199 199.6v20.3l10.5 6M199.4 180.9a1.45 1.45 0 0 1 2.2 .1 1.27 1.27 0 0 1-1.2 .8 1.27 1.27 0 0 1-1.1-.7zM207.4 184.5h-.1a.75 .75 0 0 0-.9 .9l.4 .3 .6 .1M209.9 196.1v2.7M221.5 189.2l.2 .1M221.7 189.3v2.7l-11.8 6.8M221.7 189.3l-11.8 6.8M243.9 185.8v8.1l10.5 6.1M254.4 200v-20.3l10.5-6-55.4 31.9"/>
<path d="M254.4 200l10.5-6.1-55.4 32M209.5 204.8v34.9M209.5 205.6l10.5-6v20.3l-10.5 6M243.9 207.8l10.5 6M254.4 213.8v-12.1l10.5-6-55.4 31.9M209.5 227.6l10.5-6v12.1l-10.5 6"/>
</g>
<g fill="none" stroke="#000" stroke-width=".2">
<path d="M250.3 12.7h168.8v73.3h-168.8zM276.2 12.7v73.3M323 12.7v73.3M397.7 12.7v73.3M250.3 20h168.8M250.3 27.4h168.8M250.3 34.7h168.8M179.8 51.7l-16.5 8.7M250.3 42h168.8M250.3 49.4h168.8M250.3 56.7h168.8M163.3 60.4l2.7-2 .4 .9z"/>
<path d="M191.9 72l-39.6 21.5M250.3 64h168.8M250.3 71.3h168.8M250.3 78.7h168.8M152.3 93.5l2.7-2 .5 .9zM72.7 136l-37.1 20.2M153.5 133.1l-.9 3.2-.9-.4zM153.5 133.1l-32.7 77.8M289.6 138.4l-35.2 32.5M122 142.2l2.8-1.8-2.1 2.5zM124.8 140.4l-53.6 46.3M288.9 155.9l-27 15.2"/>
<path d="M256.5 168.3l.7 .7-2.8 1.9zM261.9 171.1l2.7-2 .5 .8zM300.5 176.4l-35.6 6.8M264.9 183.2l3.1-1.1 .2 1zM249.2 210.8l-.4 3.3-1-.3zM249.2 210.8l-4.5 15.6M220 227l3.3 .1-.2 1zM220 227l18.3 3.3M284.5 230.6h.8M284.5 229.7h.8M284.9 229.3v.9M297.6 235.9h.9"/>
<path d="M297.6 235.1h.9M297.8 233.2h.8M297.8 232.4h.8M298.1 234.6v.9M298.2 232v.8"/>
<circle cx="184.2" cy="49.3" r="5"/>
<circle cx="196.3" cy="69.6" r="5"/>
<circle cx="293.2" cy="135" r="5"/>
<circle cx="31.2" cy="158.5" r="5"/>
<circle cx="293.2" cy="153.4" r="5"/>
<circle cx="305.4" cy="175.4" r="5"/>
<circle cx="67.4" cy="189.9" r="5"/>
<circle cx="118.9" cy="215.6" r="5"/>
<circle cx="243.3" cy="231.2" r="5"/>
<circle cx="288" cy="229.1" r=".2"/>
</g>
<g fill="none" stroke="#c0c0c0" stroke-width=".2">
<path d="M305.9 216.8v49.9M324.9 216.8v28.6M336.8 216.8v28.6M349 216.8v49.9M419.1 216.8h-148.1v49.9M271 220.7h34.9M305.9 231.1h43.1M305.9 226.3h43.1M305.9 221.6h43.1M305.9 235.9h43.1M349 226.2h70.1M271 255h34.9"/>
<path d="M271 248.1h35M305.9 240.6h43.1M306 245.4h43M306 241.3h-76.9v25.4M349 248.4h70.1M359.1 248.4v12.9M404.6 248.4v12.9M271 261.7h34.9M349 261.3h70.1M369.9 261.3v5.4M394.6 261.3v5.4"/>
</g>
<path d="M108 3.2v9.5M215.9 3.2v9.5M323.8 3.2v9.5M3.1 139.7h9.6M419.1 139.7h9.5M108 266.7v9.6M215.9 266.7v9.6M323.8 266.7v9.6" fill="none" stroke="#c0c0c0" stroke-width=".25"/>
<path d="M12.7 12.7h406.4v254h-406.4z" fill="none" stroke="#c0c0c0" stroke-width=".5"/>
<path d="M163.3 60.4l2.7-2 .4 .9zM122 142.2l2.8-1.8-2.1 2.5zM153.5 133.1l-.9 3.2-.9-.4zM152.3 93.5l2.7-2 .5 .9zM261.9 171.1l2.7-2 .5 .8zM264.9 183.2l3.1-1.1 .2 1zM249.2 210.8l-.4 3.3-1-.3zM220 227l3.3 .1-.2 1zM72.5 135.7a.34 .34 0 0 0 0 .5 .34 .34 0 0 0 .4 .1 .34 .34 0 0 0 .1-.4l-.3 .1 .3-.2zM256.5 168.3l.7 .7-2.8 1.9z" fill="#000"/>
<g font-size="8.5">
<text x="354.9" y="237.7">Pick and Place</text>
<text x="372.6" y="245.8">Robot</text>
<text x="351.3" y="259">B</text>
<text x="365" y="258.9">GEN-100</text>
</g>
<g font-size="8.1">
<text x="51.7" y="9.3">4</text>
<text x="159.7" y="9.3">3</text>
<text x="267.6" y="9.3">2</text>
<text x="375.6" y="9.3">1</text>
<text x="4" y="72.8">B</text>
<text x="423.1" y="72.8">B</text>
<text x="3.3" y="212.5">A</text>
<text x="422.4" y="212.5">A</text>
<text x="51.7" y="276">4</text>
<text x="159.7" y="276">3</text>
<text x="267.6" y="276">2</text>
<text x="375.6" y="276">1</text>
</g>
<text font-size="5.6" x="408.7" y="258.5">00</text>
<g font-size="4.7">
<text x="253.3" y="18">ITEM NO.</text>
<text x="284.1" y="18">PART NUMBER</text>
<text x="345.7" y="18">DESCRIPTION</text>
<text x="403.3" y="18">QTY.</text>
<text x="262" y="24.9">1</text>
<text x="276.7" y="24.9">TRA-200</text>
<text x="345.3" y="24.9">A-B Assembly</text>
<text x="407.1" y="24.9">1</text>
<text x="262" y="32.7">2</text>
<text x="276.7" y="32.7">FR-001</text>
<text x="355" y="32.7">Base</text>
<text x="407.1" y="32.7">1</text>
<text x="262" y="40">3</text>
<text x="276.7" y="40">FR-002</text>
<text x="347.8" y="40">Tower Shim</text>
<text x="407.1" y="40">6</text>
<text x="262" y="47.4">4</text>
<text x="276.7" y="47.4">FR-003</text>
<text x="357.3" y="47.4">Lift</text>
<text x="407.1" y="47.4">4</text>
<text x="183" y="51">1</text>
<text x="262" y="54.7">5</text>
<text x="276.7" y="54.7">FR-004</text>
<text x="346.1" y="54.7">End Platform</text>
<text x="407.1" y="54.7">1</text>
<text x="262" y="61.6">6</text>
<text x="276.7" y="61.6">FR-005</text>
<text x="356.2" y="61.6">Leg</text>
<text x="407.1" y="61.6">2</text>
<text x="195" y="71.3">7</text>
<text x="262" y="68.9">7</text>
<text x="276.7" y="68.9">TRA-300</text>
<text x="334.1" y="68.9">Z-Mechanism Assembly</text>
<text x="407.1" y="68.9">1</text>
<text x="262" y="76.2">8</text>
<text x="276.7" y="76.2">DEX-500</text>
<text x="339.6" y="76.2">Rotation Assembly</text>
<text x="407.1" y="76.2">1</text>
<text x="262" y="83.5">9</text>
<text x="276.7" y="83.5">DEX-100</text>
<text x="341.2" y="83.5">Dexterity Gripper</text>
<text x="407.1" y="83.5">1</text>
<text x="292" y="136.7">3</text>
<text x="300.3" y="136.5">6 PLACES</text>
<text x="292" y="155.1">5</text>
<text x="29.9" y="160.2">2</text>
<text x="304.1" y="177.1">4</text>
<text x="294.7" y="185.2">4 PLACES</text>
<text x="66.1" y="191.6">9</text>
<text x="117.6" y="217.2">8</text>
<text x="328" y="225.6">LC</text>
<text x="350.2" y="223.8">ME380 GROUP 03 (METALLICA)</text>
<text x="242" y="232.9">6</text>
</g>
<text font-size="3.8" x="21.6" y="276.3">SOLIDWORKS Educational Product. For Instructional Use Only.</text>
<g font-size="3.4">
<text x="350.2" y="229.5">TITLE:</text>
<text x="351.1" y="251.6">SIZE</text>
<text x="359.9" y="251.6">DWG. NO.</text>
<text x="408.9" y="251.7">REV</text>
<text x="351.2" y="265.2">SCALE: 1:3</text>
<text x="370.1" y="265.3">Mass: 7387.17g</text>
<text x="396.9" y="265.2">SHEET 1 OF 2</text>
</g>
<text font-size="3.2" x="285.5" y="253.3">N/A</text>
<text font-size="2.8" x="285.7" y="259.4">N/A</text>
<text font-size="2.4" x="272.2" y="219.7">UNLESS OTHERWISE SPECIFIED:</text>
<g font-size="2.2">
<text x="327.8" y="220.1">NAME</text>
<text x="340.3" y="220.2">DATE</text>
<text x="271.9" y="225.3">DIMENSIONS ARE IN MILLIMETERS</text>
<text x="271.9" y="227.9">TOLERANCES:</text>
<text x="307.2" y="224.9">DRAWN</text>
<text x="271.9" y="230.6">ANGULAR:</text>
<text x="271.9" y="233.2">TWO PLACE DECIMAL:</text>
<text x="286.2" y="230.6">1</text>
<text x="298.9" y="233.2">0.05</text>
<text x="307.3" y="229.8">CHECKED</text>
<text x="271.9" y="235.9">THREE PLACE DECIMAL:</text>
<text x="298.8" y="235.9">0.001</text>
<text x="307.2" y="234.5">ENG APPR.</text>
<text x="307.3" y="239.2">MFG APPR.</text>
<text x="307.3" y="243.9">Q.A.</text>
<text x="307.3" y="248.1">COMMENTS:</text>
</g>
<text font-size="2.1" x="275.5" y="265.1">DO NOT SCALE DRAWING</text>
<g font-size="2">
<text x="234.2" y="245.3">PROPRIETARY AND CONFIDENTIAL</text>
<text x="271.6" y="244.1">INTERPRET GEOMETRIC</text>
<text x="230.5" y="248.2">THE INFORMATION CONTAINED IN THIS</text>
<text x="230.5" y="250.7">DRAWING IS THE SOLE PROPERTY OF</text>
<text x="271.5" y="250.2">MATERIAL</text>
<text x="271.6" y="246.6">TOLERANCING PER:</text>
<text x="230.5" y="253.3">ME380 GROUP 03 (METALLICA). ANY</text>
<text x="230.5" y="255.8">REPRODUCTION IN PART OR AS A WHOLE</text>
<text x="271.5" y="257">FINISH</text>
<text x="230.5" y="258.3">WITHOUT THE WRITTEN PERMISSION OF</text>
<text x="230.5" y="260.8">ME380 GROUP 03 (METALLICA) IS</text>
<text x="230.5" y="263.4">PROHIBITED.</text>
</g>
</svg>
